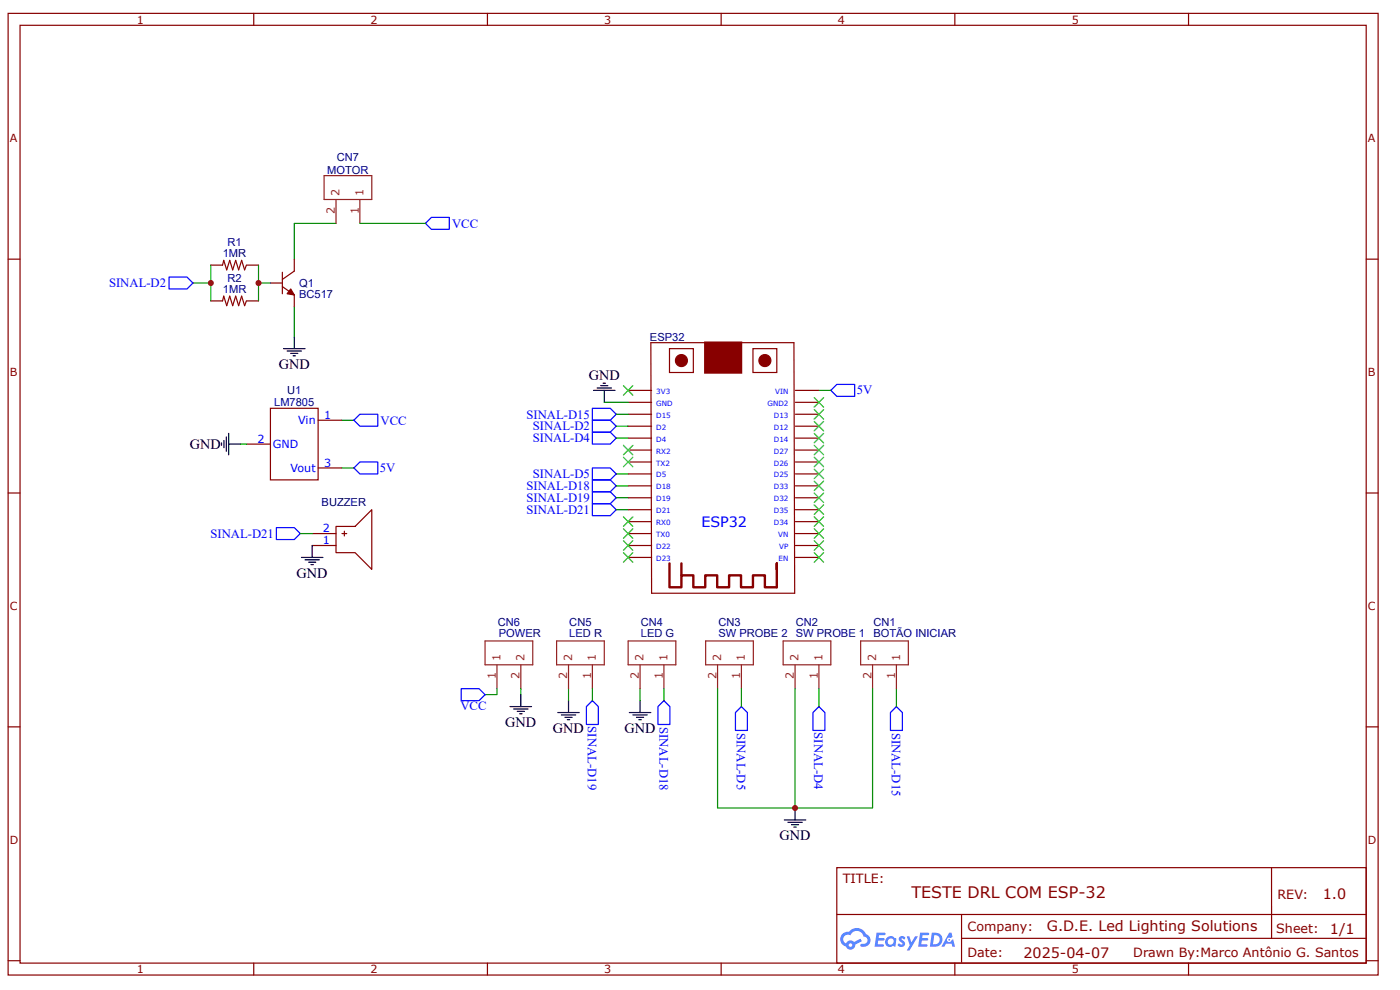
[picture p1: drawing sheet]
<svg xmlns="http://www.w3.org/2000/svg" width="297mm" height="210mm" viewBox="0 0 297 210" stroke-linecap="round" stroke-linejoin="round" font-family="sans-serif">
<g fill="none" stroke="#800" stroke-width=".25">
<path d="M1.7 2.8h290.7v203.9h-290.7zM4.3 5.4h285.5v198.8h-285.5zM53.8 2.8v2.6M103.4 2.8v2.6M153 2.8v2.6M202.6 2.8v2.6M252.1 2.8v2.6M1.7 54.9h2.6M289.8 54.9h2.6M1.7 104.5h2.6M289.8 104.5h2.6M1.7 154.1h2.6"/>
<path d="M289.8 154.1h2.6M177.5 184h112.3v20.2h-112.3zM177.6 193.9h112.1M204 198.9h85.7M204 193.9v10.1M269.8 184v14.9M1.7 203.7h2.6M53.8 204.2v2.5M103.4 204.2v2.5M153 204.2v2.5M202.6 204.2v2.5M252.1 204.2v2.5"/>
<path d="M289.8 203.7h2.6"/>
</g>
<g fill="#58f">
<path d="M190.9 198.6l.5-.1h.4l.3 .3-.3 .4a.33 .33 0 0 0-.2-.3 .33 .33 0 0 0-.4 .2l.1 .1a.85 .85 0 0 1 .6 .6 .85 .85 0 0 1-.2 .9h-.7l-.6-.3 .3-.4 .5 .3 .3-.1-.1-.2a.88 .88 0 0 1-.5-1.4z"/>
<path d="M192.4 198.5h.5l.5 1.3 .7-1.3h.6l-1.7 3h-.6l.6-1.1z"/>
<path d="M186 197.7h1.6l.3 .2-.1 .3-1.3 .1-.1 .6h1.1l.2 .2-.3 .3h-1.1l-.1 .8h1.2l.1 .3-.1 .2h-1.9z"/>
<path d="M195.2 197.7h1.7l.2 .2-.1 .3-1.3 .1-.1 .6h1.1l.2 .2-.2 .3h-1.1l-.2 .8h1.2l.2 .3-.2 .2h-1.8z"/>
<path d="M201.4 197.7h.4l.3 .9-.4 .3a.49 .49 0 0 0-.8 .2 .49 .49 0 0 0 .3 .6 .49 .49 0 0 0 .7-.4l.3-.2 .4 1.6h-.5l-.2-.6h-1.2l-.4 .6h-.6z"/>
<path d="M197.7 197.7l-.4 3h.9a1.51 1.51 0 0 0 1.7-1.5 1.51 1.51 0 0 0-1.7-1.5zM198.2 198.3a1.02 1.02 0 0 1 1.2 1.1 1.02 1.02 0 0 1-1.5 .8z"/>
<path d="M188.2 198.7a1.11 1.11 0 0 0-.3 1.6 1.11 1.11 0 0 0 1.6 .2l.5 .2 .2-1.6-.4-.2a1.01 1.01 0 0 0-1.6-.2zM188.3 199.6a.66 .66 0 0 1 1.3 0 .66 .66 0 0 1-1.3 0z"/>
<path d="M178.7 198a1.58 1.58 0 0 0 .8 2.7 1.01 1.01 0 0 0 1.1 .6 1.01 1.01 0 0 0 .8-1l1.5-.8-.4-.5-1.3 .7a1.02 1.02 0 0 0-1.7 .3 .99 .99 0 0 1-.5-1.4 .99 .99 0 0 1 1.4-.3 1.48 1.48 0 0 1 1.5-.9 1.48 1.48 0 0 1 1.4 1.2 .82 .82 0 0 1 .7 1 .82 .82 0 0 1-1.2 .5l-.3 .2v.3a1.4 1.4 0 0 0 2-.7 1.4 1.4 0 0 0-.8-1.9 2.19 2.19 0 0 0-3.7-.5l-.7 .2zM180 200.4a.4 .4 0 0 1 .8 0 .4 .4 0 0 1-.8 0z"/>
<circle cx="201.4" cy="199.2" r=".19"/>
</g>
<g fill="none" stroke="#800" stroke-width=".25">
<path d="M138.1 72.7h30.3l.2 53.1h-30.4zM133.3 82.8h4.9M133.3 85.3h4.9M133.3 87.8h4.9M133.3 90.4h4.9M133.3 92.9h4.9M133.3 95.4h4.9M133.3 97.9h4.9M168.8 82.8h4.9M168.8 85.3h4.9M168.8 87.8h4.9M168.8 90.4h4.9"/>
<path d="M168.8 92.9h4.9M168.8 95.4h4.9M168.8 97.9h4.9M133.3 100.5h4.9M133.3 103h4.9M133.3 105.5h4.9M133.3 108.1h4.9M133.3 110.6h4.9M133.3 113.1h4.9M133.3 115.7h4.9M133.3 118.2h4.9M168.8 100.5h4.9"/>
<path d="M168.8 103h4.9M168.8 105.5h4.9M168.8 108.1h4.9M168.8 110.6h4.9M168.8 113.1h4.9M168.8 115.7h4.9M168.8 118.2h4.9"/>
</g>
<path d="M149.6 72.7h7.6v6.3h-7.6z" fill="#800"/>
<path d="M149.6 72.7h7.6v6.3h-7.6z" fill="none" stroke="#800" stroke-width=".51"/>
<path d="M142 73.9h5.1v5.1h-5.1z" fill="none" stroke="#800" stroke-width=".25"/>
<circle cx="144.6" cy="76.4" r="1.26" fill="#800"/>
<g fill="none" stroke="#800" stroke-width=".25">
<path d="M159.7 73.9h5.1v5.1h-5.1z"/>
<circle cx="144.6" cy="76.4" r="1.26"/>
</g>
<circle cx="162.3" cy="76.4" r="1.26" fill="#800"/>
<g fill="none" stroke="#800" stroke-width=".25">
<path d="M44.7 56.2h2.5l.3-1 .6 2 .6-2 .7 2 .6-2 .6 2 .7-2 .6 2 .4-1M52.4 56.2h2.4M59.9 57.7v4.6M62.4 54.9v2.6l-2.5 1.7M57.4 60h2.5M59.9 60.8l2.5 1.7v2.6M52.3 94.2h5.1M57.4 86.6h10.1v15.1h-10.1zM67.5 99.2h5.1M67.5 89.1h5.1M66.2 115.7h5.1M66.2 113.1h5.1"/>
<path d="M71.3 111.6h4l3.6-3.5v12.6l-3.6-3.5h-4zM72.6 113.1h1M73.1 112.6v1"/>
<circle cx="162.3" cy="76.4" r="1.26"/>
</g>
<path d="M142 119.4v5.1h2.6v-2.5h2.5v2.5h2.5v-2.5h2.6v2.5h2.5v-2.5h2.5v2.5h2.5v-2.5h2.6v2.5h2.5v-5.1v1.3M144.6 119.4v2.6" fill="none" stroke="#800" stroke-width=".51"/>
<g fill="none" stroke="#000" stroke-width=".25">
<path d="M60.2 73.9h4.5M60.9 74.4h3M61.7 74.9h1.5M62.2 75.4h.5M62.4 71.4v2.5M47 93.9v.5M47.5 93.4v1.5M48 92.6v3.1M48.5 94.2h2.5M48.5 91.9v4.5M125.9 82.8h4.6M126.7 82.3h3"/>
<path d="M127.4 81.8h1.6M127.9 81.3h.6M128.2 82.8v2.5M63.9 118.2h4.6M64.7 118.7h3M65.5 119.2h1.5M66 119.7h.5M66.2 115.7v2.5M118.3 151.1h4.6M119.1 151.6h3M119.9 152.1h1.5M120.4 152.6h.5"/>
<path d="M120.6 148.5v2.6M133.5 151.1h4.6M134.3 151.6h3M135 152.1h1.5M135.5 152.6h.5M135.8 148.5v2.6M166.4 173.8h4.6M167.2 174.3h3M167.9 174.8h1.5M168.4 175.4h.5M168.7 171.3v2.5"/>
</g>
<g fill="none" stroke="#00f" stroke-width=".25">
<path d="M35.9 58.7h3.8l1.2 1.3-1.2 1.3h-3.8zM75.1 99.2l1.2-1.3h3.8v2.6h-3.8zM125.7 86.6h3.8l1.2 1.2-1.2 1.3h-3.8zM125.7 89.1h3.8l1.2 1.3-1.2 1.2h-3.8zM125.7 91.6h3.8l1.2 1.3-1.2 1.3h-3.8zM125.7 99.2h3.8l1.2 1.3-1.2 1.2h-3.8zM176.3 82.8l1.2-1.3h3.8v2.5h-3.8zM58.6 111.9h3.8l1.3 1.2-1.3 1.3h-3.8zM125.7 101.7h3.8l1.2 1.3-1.2 1.3h-3.8zM125.7 104.3h3.8l1.2 1.2-1.2 1.3h-3.8zM125.7 106.8h3.8l1.2 1.3-1.2 1.2h-3.8zM125.7 148.5l1.2 1.3v3.8h-2.5v-3.8z"/>
<path d="M140.8 148.5l1.3 1.3v3.8h-2.5v-3.8zM157.3 149.8l1.3 1.3v3.8h-2.6v-3.8zM173.7 149.8l1.3 1.3v3.8h-2.5v-3.8zM190.2 149.8l1.2 1.3v3.8h-2.5v-3.8z"/>
</g>
<g fill="none" stroke="#080" stroke-width=".25">
<path d="M71.3 47.4h-8.9v7.5M72.6 99.2h2.5M128.2 85.3h5.1M130.7 87.8h2.6M130.7 90.4h2.6M130.7 92.9h2.6M173.7 82.8h2.6M63.7 113.1h2.5M130.7 100.5h2.6M130.7 103h2.6M130.7 105.5h2.6M130.7 108.1h2.6"/>
<path d="M120.6 146v2.5M125.7 146v2.5M135.8 146v2.5M140.8 146v2.5M152.2 146v25.3h32.9v-25.3M157.3 146v3.8M168.7 146v25.3M173.7 146v3.8M190.2 146v3.8"/>
</g>
<g fill="none" stroke="#8d2323" stroke-width=".25">
<path d="M68.8 37.2h10.1v5.1h-10.1zM71.3 42.3v5.1M76.3 42.3v5.1M118.1 135.9h10.1v5h-10.1zM133.3 135.9h10.1v5h-10.1zM149.7 135.9h10.1v5h-10.1zM166.1 135.9h10.2v5h-10.2zM182.6 135.9h10.1v5h-10.1zM120.6 140.9v5.1M125.7 140.9v5.1M135.8 140.9v5.1M140.8 140.9v5.1"/>
<path d="M152.2 140.9v5.1M157.3 140.9v5.1M168.7 140.9v5.1M173.7 140.9v5.1M185.1 140.9v5.1M190.2 140.9v5.1"/>
</g>
<path d="M61.7 61.3l.7 1.2-1.5-.2z" fill="#800"/>
<path d="M44.7 63.8h2.5l.3-1 .6 2 .6-2 .7 2 .6-2 .6 2 .7-2 .6 2 .4-1M52.4 63.8h2.4M61.7 61.3l.7 1.2-1.5-.2z" fill="none" stroke="#800" stroke-width=".25"/>
<path d="M44.7 56.2v7.6M54.8 56.2v7.6M76.3 47.4h14M40.9 60h3.8M54.8 60h2.6M62.4 65.1v6.3M51 94.2h1.3M72.6 89.1h2.5M105.4 146v1.3h-2.5M110.5 146v1.3" fill="none" stroke="#080" stroke-width=".25"/>
<path d="M102.9 135.9h10.1v5h-10.1zM105.4 140.9v5.1M110.5 140.9v5.1" fill="none" stroke="#8d2323" stroke-width=".25"/>
<path d="M90.3 47.4l1.2-1.3h3.8v2.5h-3.8zM75.1 89.1l1.2-1.3h3.8v2.6h-3.8zM97.8 146h3.8l1.3 1.3-1.3 1.2h-3.8z" fill="none" stroke="#00f" stroke-width=".25"/>
<path d="M108.2 149.8h4.6M109 150.3h3M109.7 150.8h1.6M110.2 151.3h.5M110.5 147.3v2.5" fill="none" stroke="#000" stroke-width=".25"/>
<g fill="#000">
<path d="M132.2 81.8l2.1 2zM132.2 83.8l2.1-2z"/>
<path d="M132.2 94.4l2.1 2zM132.2 96.4l2.1-2z"/>
<path d="M132.2 96.9l2.1 2.1zM132.2 99l2.1-2.1z"/>
<path d="M172.7 84.3l2 2zM172.7 86.3l2-2z"/>
<path d="M172.7 86.8l2 2zM172.7 88.8l2-2z"/>
<path d="M172.7 89.3l2 2.1zM172.7 91.4l2-2.1z"/>
<path d="M172.7 91.9l2 2zM172.7 93.9l2-2z"/>
<path d="M172.7 94.4l2 2zM172.7 96.4l2-2z"/>
<path d="M172.7 96.9l2 2.1zM172.7 99l2-2.1z"/>
<path d="M172.7 99.5l2 2zM172.7 101.5l2-2z"/>
<path d="M132.2 109.6l2.1 2zM132.2 111.6l2.1-2z"/>
<path d="M132.2 112.1l2.1 2zM134.3 112.1l-2.1 2z"/>
<path d="M132.2 114.6l2.1 2.1zM134.3 114.6l-2.1 2.1z"/>
<path d="M132.2 117.2l2.1 2zM134.3 117.2l-2.1 2z"/>
<path d="M172.7 102l2 2zM172.7 104l2-2z"/>
<path d="M172.7 104.5l2 2zM172.7 106.5l2-2z"/>
<path d="M172.7 107.1l2 2zM172.7 109.1l2-2z"/>
<path d="M172.7 109.6l2 2zM172.7 111.6l2-2z"/>
<path d="M172.7 112.1l2 2zM174.7 112.1l-2 2z"/>
<path d="M172.7 114.6l2 2.1zM174.7 114.6l-2 2.1z"/>
<path d="M172.7 117.2l2 2zM174.7 117.2l-2 2z"/>
</g>
<g fill="none" stroke="#3c3" stroke-width=".25">
<path d="M132.2 81.8l2.1 2M132.2 94.4l2.1 2M132.2 96.9l2.1 2.1M134.3 81.8l-2.1 2M134.3 94.4l-2.1 2M134.3 96.9l-2.1 2.1M172.7 84.3l2 2M172.7 86.8l2 2M172.7 89.3l2 2.1M172.7 91.9l2 2M172.7 94.4l2 2M172.7 96.9l2 2.1"/>
<path d="M172.7 99.5l2 2M174.7 84.3l-2 2M174.7 86.8l-2 2M174.7 89.3l-2 2.1M174.7 91.9l-2 2M174.7 94.4l-2 2M174.7 96.9l-2 2.1M174.7 99.5l-2 2M132.2 109.6l2.1 2M132.2 112.1l2.1 2M132.2 114.6l2.1 2.1M132.2 117.2l2.1 2"/>
<path d="M134.3 109.6l-2.1 2M134.3 112.1l-2.1 2M134.3 114.6l-2.1 2.1M134.3 117.2l-2.1 2M172.7 102l2 2M172.7 104.5l2 2M172.7 107.1l2 2M172.7 109.6l2 2M172.7 112.1l2 2M172.7 114.6l2 2.1M172.7 117.2l2 2M174.7 102l-2 2"/>
<path d="M174.7 104.5l-2 2M174.7 107.1l-2 2M174.7 109.6l-2 2M174.7 112.1l-2 2M174.7 114.6l-2 2.1M174.7 117.2l-2 2"/>
</g>
<g fill="#c00">
<circle cx="168.7" cy="171.3" r=".63"/>
<circle cx="44.7" cy="60" r=".63"/>
<circle cx="54.8" cy="60" r=".63"/>
</g>
<text font-size="3.4" fill="#800" x="193.4" y="190.4">TESTE DRL COM ESP-32</text>
<g font-size="3">
<text x="59.1" y="78.2">GND</text>
<text x="124.9" y="80.5">GND</text>
<text x="40.3" y="95.2">GND</text>
<text x="62.9" y="122.5">GND</text>
<text x="107.2" y="154">GND</text>
<text x="117.3" y="155.3">GND</text>
<text x="132.5" y="155.3">GND</text>
<text x="165.3" y="178.1">GND</text>
</g>
<text font-size="3" fill="#00f" x="148.8" y="111.7">ESP32</text>
<g font-size="3" fill="#800">
<text x="280.6" y="190.6">1.0</text>
<text x="222.1" y="197.5">G.D.E. Led Lighting Solutions</text>
<text x="282.2" y="198">1/1</text>
<text x="217.1" y="203">2025-04-07</text>
</g>
<g font-size="2.7" fill="#00f">
<text x="95.9" y="48.3">VCC</text>
<text x="23.1" y="60.9">SINAL-D2</text>
<text x="181.8" y="83.6">5V</text>
<text x="111.7" y="88.7">SINAL-D15</text>
<text x="80.7" y="90.1">VCC</text>
<text x="113" y="91.3">SINAL-D2</text>
<text x="113" y="93.8">SINAL-D4</text>
<text x="80.6" y="100.1">5V</text>
<text x="113" y="101.4">SINAL-D5</text>
<text x="111.7" y="103.9">SINAL-D18</text>
<text x="111.7" y="106.4">SINAL-D19</text>
<text x="111.7" y="108.9">SINAL-D21</text>
<text x="44.6" y="114">SINAL-D21</text>
<text x="97.7" y="150.6">VCC</text>
<text x="124.7" y="154" transform="rotate(90 124.7 154)">SINAL-D19</text>
<text x="139.9" y="154.1" transform="rotate(90 139.9 154.1)">SINAL-D18</text>
<text x="156.3" y="155.4" transform="rotate(90 156.3 155.4)">SINAL-D5</text>
<text x="172.8" y="155.3" transform="rotate(90 172.8 155.3)">SINAL-D4</text>
<text x="189.2" y="155.4" transform="rotate(90 189.2 155.4)">SINAL-D15</text>
</g>
<g font-size="2.7" fill="#800">
<text x="178.8" y="187.2">TITLE:</text>
<text x="271" y="190.6">REV:</text>
<text x="205.3" y="197.4">Company:</text>
<text x="270.8" y="197.9">Sheet:</text>
<text x="205.3" y="202.9">Date:</text>
<text x="240.4" y="203">Drawn By:Marco Antônio G. Santos</text>
</g>
<g font-size="2.4" fill="#800">
<text x="29" y="5">1</text>
<text x="78.6" y="5">2</text>
<text x="128.2" y="5">3</text>
<text x="177.8" y="5">4</text>
<text x="227.4" y="5">5</text>
<text x="2.1" y="30.2">A</text>
<text x="290.2" y="30.2">A</text>
<text x="2.1" y="79.7">B</text>
<text x="290.2" y="79.7">B</text>
<text x="2.1" y="129.3">C</text>
<text x="290.2" y="129.3">C</text>
<text x="2.1" y="178.9">D</text>
<text x="290.2" y="178.9">D</text>
<text x="29" y="206.3">1</text>
<text x="78.6" y="206.3">2</text>
<text x="128.2" y="206.3">3</text>
<text x="177.8" y="206.3">4</text>
<text x="227.4" y="206.3">5</text>
</g>
<g font-size="2.4" fill="#000080">
<text x="71.4" y="34.2">CN7</text>
<text x="69.4" y="36.8">MOTOR</text>
<text x="48.3" y="52.2">R1</text>
<text x="47.3" y="54.5">1MR</text>
<text x="48.3" y="59.8">R2</text>
<text x="47.3" y="62.1">1MR</text>
<text x="63.4" y="63.1">BC517</text>
<text x="63.4" y="60.8">Q1</text>
<text x="137.9" y="72.2">ESP32</text>
<text x="60.9" y="83.5">U1</text>
<text x="58.2" y="86.1">LM7805</text>
<text x="68.2" y="107.3">BUZZER</text>
<text x="105.6" y="132.7">CN6</text>
<text x="105.8" y="135.1">POWER</text>
<text x="120.8" y="135.1">LED R</text>
<text x="120.8" y="132.7">CN5</text>
<text x="136" y="135.1">LED G</text>
<text x="136" y="132.7">CN4</text>
<text x="152.4" y="135.1">SW PROBE 2</text>
<text x="152.4" y="132.7">CN3</text>
<text x="168.8" y="135.1">SW PROBE 1</text>
<text x="168.8" y="132.7">CN2</text>
<text x="185.3" y="135.1">BOTÃO INICIAR</text>
<text x="185.3" y="132.7">CN1</text>
</g>
<g font-size="2.4" fill="#8d2323">
<text x="72" y="41.5" transform="rotate(-90 72 41.5)">2</text>
<text x="77.1" y="41.5" transform="rotate(-90 77.1 41.5)">1</text>
<text x="71" y="45.3" transform="rotate(-90 71 45.3)">2</text>
<text x="76.1" y="45.3" transform="rotate(-90 76.1 45.3)">1</text>
<text x="105.2" y="144" transform="rotate(-90 105.2 144)">1</text>
<text x="106.2" y="140.2" transform="rotate(-90 106.2 140.2)">1</text>
<text x="110.2" y="144" transform="rotate(-90 110.2 144)">2</text>
<text x="111.3" y="140.2" transform="rotate(-90 111.3 140.2)">2</text>
<text x="120.4" y="144" transform="rotate(-90 120.4 144)">2</text>
<text x="121.4" y="140.2" transform="rotate(-90 121.4 140.2)">2</text>
<text x="125.4" y="144" transform="rotate(-90 125.4 144)">1</text>
<text x="126.4" y="140.2" transform="rotate(-90 126.4 140.2)">1</text>
<text x="135.5" y="144" transform="rotate(-90 135.5 144)">2</text>
<text x="136.6" y="140.2" transform="rotate(-90 136.6 140.2)">2</text>
<text x="140.6" y="144" transform="rotate(-90 140.6 144)">1</text>
<text x="141.6" y="140.2" transform="rotate(-90 141.6 140.2)">1</text>
<text x="152" y="144" transform="rotate(-90 152 144)">2</text>
<text x="153" y="140.2" transform="rotate(-90 153 140.2)">2</text>
<text x="157" y="144" transform="rotate(-90 157 144)">1</text>
<text x="158.1" y="140.2" transform="rotate(-90 158.1 140.2)">1</text>
<text x="168.4" y="144" transform="rotate(-90 168.4 144)">2</text>
<text x="169.4" y="140.2" transform="rotate(-90 169.4 140.2)">2</text>
<text x="173.5" y="144" transform="rotate(-90 173.5 144)">1</text>
<text x="174.5" y="140.2" transform="rotate(-90 174.5 140.2)">1</text>
<text x="184.9" y="144" transform="rotate(-90 184.9 144)">2</text>
<text x="185.9" y="140.2" transform="rotate(-90 185.9 140.2)">2</text>
<text x="189.9" y="144" transform="rotate(-90 189.9 144)">1</text>
<text x="190.9" y="140.2" transform="rotate(-90 190.9 140.2)">1</text>
</g>
<g font-size="2.4" fill="#00f">
<text x="63.2" y="89.9">Vin</text>
<text x="68.8" y="88.8">1</text>
<text x="54.6" y="93.9">2</text>
<text x="57.9" y="94.9">GND</text>
<text x="61.6" y="100">Vout</text>
<text x="68.8" y="99">3</text>
<text x="68.5" y="112.9">2</text>
<text x="68.5" y="115.4">1</text>
</g>
<g font-size="1.5" fill="#00f">
<text x="139.2" y="83.5">3V3</text>
<text x="164.5" y="83.5">VIN</text>
<text x="139.2" y="86">GND</text>
<text x="139.2" y="88.6">D15</text>
<text x="162.8" y="86">GND2</text>
<text x="164.2" y="88.6">D13</text>
<text x="139.2" y="91.1">D2</text>
<text x="139.2" y="93.6">D4</text>
<text x="164.2" y="91.1">D12</text>
<text x="164.2" y="93.6">D14</text>
<text x="139.2" y="96.2">RX2</text>
<text x="139.2" y="98.7">TX2</text>
<text x="139.2" y="101.2">D5</text>
<text x="164.2" y="96.2">D27</text>
<text x="164.2" y="98.7">D26</text>
<text x="164.2" y="101.2">D25</text>
<text x="139.2" y="103.8">D18</text>
<text x="139.2" y="106.3">D19</text>
<text x="164.2" y="103.8">D33</text>
<text x="164.2" y="106.3">D32</text>
<text x="139.2" y="108.8">D21</text>
<text x="139.2" y="111.3">RX0</text>
<text x="139.2" y="113.9">TX0</text>
<text x="164.2" y="108.8">D35</text>
<text x="164.2" y="111.3">D34</text>
<text x="165.1" y="113.9">VN</text>
<text x="139.2" y="116.4">D22</text>
<text x="139.2" y="118.9">D23</text>
<text x="165.2" y="118.9">EN</text>
<text x="165.3" y="116.4">VP</text>
</g>
</svg>
